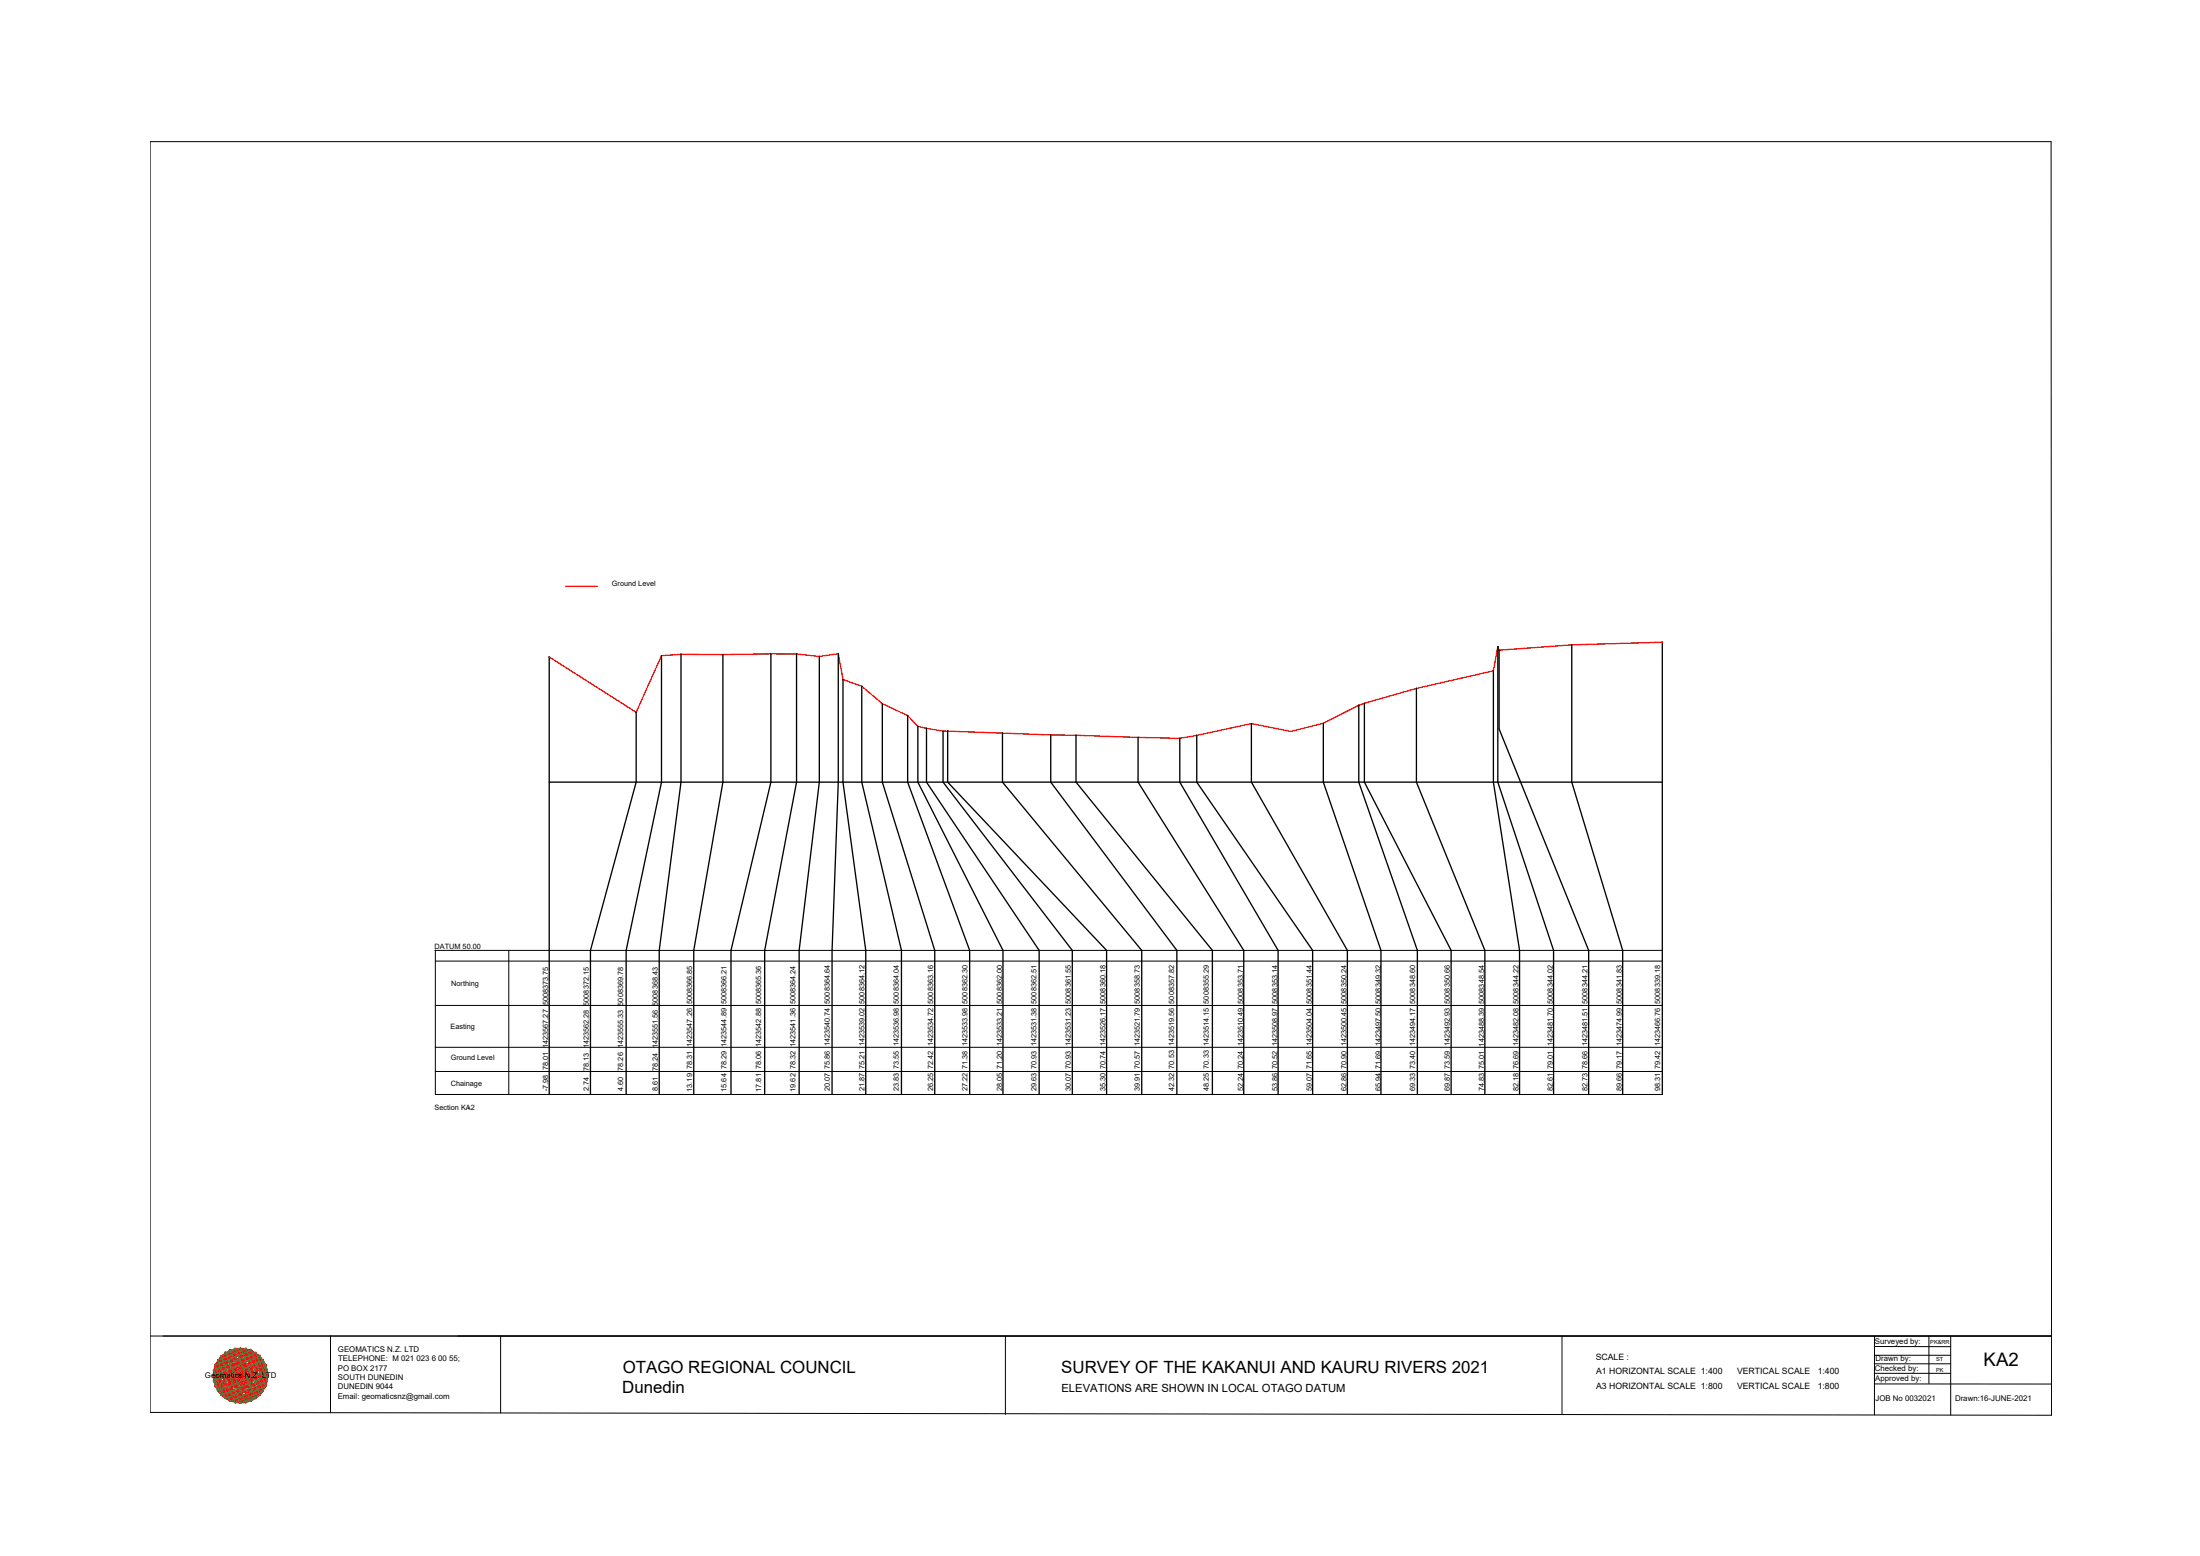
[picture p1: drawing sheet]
<svg xmlns="http://www.w3.org/2000/svg" width="420mm" height="297mm" viewBox="0 0 420 297" stroke-linecap="round" stroke-linejoin="round" font-family="sans-serif">
<!-- layer: 0 -->
<g fill="none" stroke="#000" stroke-width=".19">
<path d="M28.7 27h363l.1 243.2-363.1-.6zM104.9 125.4h.1M121.5 135.9v.1M126.3 125.1l.1 .1M126.4 125.1l-.1 .1M130 124.9h.1M130.1 124.9h-.1M138 124.9l.1 .1M138.1 124.9l-.1 .1M147.2 124.8h.1M152.1 124.8v.1M156.4 125.3h.1"/>
<path d="M156.5 125.3h-.1M160.1 124.8h.1M161 129.7h.1M164.5 131h.1M164.6 131h-.1M168.5 134.3v.1M173.3 136.6h.1M173.4 136.6h-.1M175.3 138.7h.1M176.9 139l.1 .1M177 139l-.1 .1M180.1 139.5v.1"/>
<path d="M181 139.6h.1M191.4 139.9l.1 .1M191.5 139.9l-.1 .1M239 138.1v.1M246.5 139.6l.1 .1M246.6 139.6l-.1 .1M252.7 138l.1 .1M252.8 138l-.1 .1M259.5 134.6v.1M260.6 134.2v.1M270.5 131.4h.1M285.2 128v.1"/>
<path d="M286 123.4l.1 .1M286.1 123.4l-.1 .1M286.3 124.1v.1M300.1 123.1h.1M300.2 123.1h-.1M317.4 122.6h.1M317.5 122.6h-.1M200.6 140.3h.1M200.7 140.3h-.1M205.5 140.3v.1M217.3 140.7l.1 .1M217.4 140.7l-.1 .1"/>
<path d="M225.3 140.9l.1 .1M225.4 140.9l-.1 .1M228.5 140.4h.1M228.6 140.4h-.1M83.1 181.4l.1 .1M83.1 181.4h234.4M83.1 181.4v27.5h234.4M83.1 199.9h234.4M83.1 191.9h234.4M83.1 183.5h234.4M83.2 181.4l-.1 .1M97.2 181.4v27.5"/>
<path d="M83.1 204.5h234.4M89.5 211.7h.1M28.7 255h363.1M63.1 255v14.7M95.6 255v14.7M192 255v15M298.3 255v15M358 257l14.5 .1M358 255v15.1M358 258.7h14.5M368.4 255v9.1M372.5 255.1v15"/>
<path d="M358 260.4h14.5M358 262.2h14.5M358 264.2h33.8"/>
<circle cx="104.9" cy="125.4" r=".02"/>
<circle cx="121.5" cy="136" r=".02"/>
<circle cx="126.3" cy="125.2" r=".02"/>
<circle cx="130.1" cy="124.9" r=".02"/>
<circle cx="138.1" cy="125" r=".02"/>
<circle cx="147.2" cy="124.8" r=".02"/>
<circle cx="152.1" cy="124.8" r=".02"/>
<circle cx="156.5" cy="125.3" r=".02"/>
<circle cx="160.1" cy="124.8" r=".02"/>
<circle cx="161" cy="129.7" r=".02"/>
<circle cx="164.6" cy="131" r=".02"/>
<circle cx="168.5" cy="134.3" r=".02"/>
<circle cx="173.3" cy="136.6" r=".02"/>
<circle cx="175.3" cy="138.7" r=".02"/>
<circle cx="176.9" cy="139" r=".02"/>
<circle cx="180.1" cy="139.6" r=".02"/>
<circle cx="181" cy="139.6" r=".02"/>
<circle cx="191.4" cy="139.9" r=".02"/>
<circle cx="239" cy="138.1" r=".02"/>
<circle cx="246.6" cy="139.6" r=".02"/>
<circle cx="252.7" cy="138.1" r=".02"/>
<circle cx="259.5" cy="134.6" r=".02"/>
<circle cx="260.6" cy="134.3" r=".02"/>
<circle cx="270.5" cy="131.4" r=".02"/>
<circle cx="285.2" cy="128.1" r=".02"/>
<circle cx="286.1" cy="123.4" r=".02"/>
<circle cx="286.3" cy="124.1" r=".02"/>
<circle cx="300.2" cy="123.1" r=".02"/>
<circle cx="317.5" cy="122.6" r=".02"/>
<circle cx="200.7" cy="140.3" r=".02"/>
<circle cx="205.5" cy="140.4" r=".02"/>
<circle cx="217.3" cy="140.8" r=".02"/>
<circle cx="225.3" cy="140.9" r=".02"/>
<circle cx="228.6" cy="140.4" r=".02"/>
<circle cx="83.1" cy="181.4" r=".02"/>
</g>
<g fill="none" stroke="#000" stroke-width=".25">
<path d="M104.9 125.4v83.5M121.5 136v13.3l-8.7 32.1v27.5M126.3 125.2v24.1l-6.7 32.1v27.5M130.1 124.9v24.4l-4.2 32.1v27.5M138.1 125v24.3l-5.6 32.1v27.5M147.2 124.8v24.5l-7.6 32.1v27.5M152.1 124.9v24.4l-6.1 32.1v27.5M156.5 125.3v24l-3.9 32.1v27.5M160.1 124.8v24.5l-1.2 32.1v27.5M161 129.7v19.6l4.3 32.1v27.5M164.6 131v18.3l7.6 32.1v27.5M168.5 134.3v15l10 32.1v27.5"/>
<path d="M173.3 136.6v12.7l11.9 32.1v27.5M175.3 138.7v10.6l16.2 32.1v27.5M176.9 139v10.3l21.6 32.1v27.5M180.1 139.6v9.7l24.7 32.1v27.5M181 139.6v9.7l30.3 32.1v27.5M191.5 140v9.3l26.5 32.1v27.5M239 138.1v11.2l18.3 32.1v27.5M252.7 138.1v11.2l11 32.1v27.5M259.5 134.6v14.7l11.2 32.1v27.5M260.6 134.3v15l16.5 32.1v27.5M270.5 131.4v17.9l13.1 32.1v27.5M285.2 128.1v21.2l5 32.1v27.5"/>
<path d="M286.1 123.4v25.9l10.6 32.1v27.5M286.3 124.1v15l17.1 42.3v27.5M300.2 123.1v26.2l9.7 32.1v27.5M317.5 122.6v86.3M104.9 149.3h212.6M200.7 140.3v9l24.1 32.1v27.5M205.5 140.4v8.9l26 32.1v27.5M217.3 140.8v8.5l20.2 32.1v27.5M225.3 140.9v8.4l18.8 32.1v27.5M228.6 140.4v8.9l22.1 32.1v27.5"/>
</g>
<!-- layer: geo -->
<g fill="none" stroke="#545454" stroke-width=".19">
<path d="M41.5 259.7h8.8v5.8h-8.7zM42.2 258.9h7.5v7.4h-7.5zM43 258.2v8.8h5.9v-8.8h-5.9M43 258.2h.1M43.9 257.7h4v9.8h-4zM45.9 257.3v10.6M50.3 259.7h.1M40.7 262.6h10.5M40.8 261.6h10.3v2h-10.3zM41.1 260.6h9.7v4h-9.7zM41.1 260.6h.1M47 267.8v-10.4l-2.1 .1v10.3h2.1"/>
<path d="M51.1 261.6h.1"/>
</g>
<g fill="none" stroke="#ff0" stroke-width=".19">
<path d="M41.5 259.7l1.5-1.5 7.3 7.3-1.4 1.5zM42.2 258.9l7.5 7.4M43.9 257.7l6.9 6.9-2.9 2.9-6.8-6.9zM47 257.4l4.1 4.2-6.2 6.2-4.1-4.2zM47.9 257.7l2.9 2.9-6.9 6.9-2.8-2.9zM49.7 258.8h.1M49.7 258.9l-7.5 7.4M40.8 262.6l5.1 5.2 5.3-5.2-5.3-5.3-5.2 5.3M40.8 261.6l4.1-4.2 6.2 6.2-4.1 4.2zM41.5 265.5l7.4-7.3 1.4 1.5-7.3 7.3zM42.2 266.3h.1M47 267.8h.1"/>
<path d="M49.7 266.3h.1"/>
</g>
<g fill="none" stroke="#00b85c" stroke-width=".19">
<path d="M42.2 258.9l3.7-1.6 3.8 9-3.8 1.6zM43.9 257.7l4 9.8M44.9 257.4l4 9.6-1.9 .8-4-9.6M44.9 257.4l-1.9 .8M47.9 257.7l-2 4.9M47.9 257.7l2.9 6.9M47.9 257.7l-6.8 2.9M48.9 258.2l-8.1 3.4 2.2 5.4 8.1-3.4-2.2-5.4M40.7 262.6l9-3.7 1.5 3.7-9 3.7zM40.8 263.6l9.5-3.9 .8 1.9-9.5 3.9zM41.1 260.6l4.8 2M41.1 260.6l2.8 6.9"/>
<path d="M44.9 267.8l-3.3-8.1 5.4-2.3 3.3 8.1-5.4 2.3M45.9 262.6l4.9 2M45.9 262.6l-4.8 2M45.9 262.6l-2 4.9M50.8 260.6l-4.9 2M50.8 264.6l-6.9 2.9"/>
</g>
<g fill="none" stroke="#f00" stroke-width=".19">
<path d="M41.5 259.7l8.8 5.8M41.5 259.7l1.5 7.3M41.5 259.7l-.7 3.9M41.6 259.7h.1M41.6 259.7l5.4 8.1M41.6 259.7l9.5 1.9M42.2 258.9h.1M42.2 258.9l1.7 8.6M42.2 258.9l5.7 8.6M42.2 258.9l-1.1 1.7M42.2 258.9l8.6 5.7M42.2 258.9l8.6 1.7"/>
<path d="M42.2 258.9l-1.1 5.7M43 258.2h.1M43 258.2l5.9 8.8M43 258.2l1.9 9.6M43 258.2l8.1 5.4M43 258.2l-2.2 3.4M43 258.2l7.3 1.5M43 258.2l-1.4 7.3M43.9 257.8h.1M43.9 257.7l2 10.2M43.9 257.7l5.8 8.6M43.9 257.7l-1.7 1.2"/>
<path d="M43.9 257.7l7.3 4.9M43.9 257.7l-3.2 4.9M43.9 257.7l5.8 1.2M43.9 257.7l-1.7 8.6M44.9 257.4h.1M44.9 257.4l1 5.2M44.9 257.4l-3.3 2.3M44.9 257.4l4 .8M44.9 257.4l-1.9 9.6M44.9 257.4l5.4 8.1M44.9 257.4l6.2 4.2M44.9 257.4l-4.1 6.2"/>
<path d="M45.9 257.4h.1M45.9 257.3l2 10.2M45.9 257.3l-2 10.2M45.9 257.3l-2 .4M45.9 257.3l4.9 7.3M45.9 257.3l-4.8 3.3M45.9 257.3l4.9 3.3M45.9 257.3l-4.8 7.3M45.9 257.3l2 .4M47 257.4h.1M47 257.4l-2.1 10.4M47 257.4l1.9 9.6"/>
<path d="M47 257.4l-4 .8M47 257.4l4.1 6.2M47 257.4l-6.2 4.2M47 257.4l3.3 2.3M47 257.4l-5.4 8.1M47.9 257.7h.1M47.9 257.7l1.8 8.6M47.9 257.7l-5.7 1.2M47.9 257.7l3.3 4.9M47.9 257.7l-7.2 4.9M47.9 257.7l1.8 1.2M47.9 257.7l-5.7 8.6"/>
<path d="M47.9 257.7l-2 10.2M48.9 258.2h.1M48.9 258.2l-5.9 8.8M48.9 258.2l1.4 7.3M48.9 258.2l-7.3 1.5M48.9 258.2l2.2 3.4M48.9 258.2l-8.1 5.4M48.9 258.2l-1.9 9.6M49.6 258.9h.1M49.7 258.9l1.1 5.7M49.7 258.9l-8.6 1.7M49.7 258.9l1.1 1.7"/>
<path d="M49.7 258.9l-8.6 5.7M49.7 258.9l-5.8 8.6M49.7 258.9l-1.8 8.6M50.3 259.7l-9.5 1.9M50.3 259.7l-1.4 7.3M50.3 259.7h.1M50.3 259.7l-4.4 2.9M50.3 259.7l.8 3.9M50.3 259.7l-5.4 8.1M40.7 262.6l.4 2M40.7 262.6l3.2 4.9M40.7 262.6l7.2 4.9"/>
<path d="M40.7 262.6l10.1 2M40.7 262.6h.1M40.8 263.6h.1M40.8 261.6h.1M40.8 261.6l5.1 1M40.8 261.6l.7 3.9M40.8 261.6l4.1 6.2M40.8 263.6l2.2 3.4M40.8 261.6l8.1 5.4M40.8 263.6l6.2 4.2M40.8 263.6l9.5 1.9M41.1 260.6l-.4 2"/>
<path d="M41.1 260.6h.1M41.1 260.6l1.1 5.7M41.1 260.6l4.8 7.3M41.1 264.6l1.1 1.7M41.1 264.6l4.8 3.3M41.1 260.6l8.6 5.7M41.1 260.6l10.1 2M41.1 264.6l8.6 1.7M41.1 264.7h.1M41.5 265.5l7.4 1.5M41.6 265.5h.1M41.6 265.5l3.3 2.3"/>
<path d="M42.2 266.3l1.7 1.2M42.2 266.3l5.7 1.2M42.2 266.3h.1M43 267h.1M43 267l4 .8M43.9 267.5l2 .4M44 267.5h.1M44.9 267.8h.1M45.9 262.6l1.1 5.2M45.9 262.6l5.2 1M45.9 262.6l-4.4 2.9M46 267.9h.1"/>
<path d="M47 267.8h.1M47.9 267.5l-2 .4M48 267.4h.1M48.9 267h.1M48.9 267l-4 .8M49.7 266.3l-5.8 1.2M49.7 266.3l-1.8 1.2M49.7 266.3h.1M50.3 265.5l-7.3 1.5M50.3 265.5h.1M50.3 265.5l-3.3 2.3M50.8 260.6h.1"/>
<path d="M50.8 264.6h.1M50.8 260.6l.4 2M50.8 260.6l-1.2 5.7M50.8 260.6l-10.1 2M50.8 264.6l-8.6 1.7M50.8 264.6l-4.9 3.3M50.8 260.6l-8.6 5.7M50.8 260.6l-4.9 7.3M50.8 264.6l-1.1 1.7M51.1 261.6h.1M51.1 263.6h.1M51.1 261.6l-10.3 2"/>
<path d="M51.1 263.6l-9.5 1.9M51.1 261.6l-8.1 5.4M51.1 263.6l-6.2 4.2M51.1 261.6l-4.1 6.2M51.1 263.6l-2.2 3.4M51.1 261.6l-.8 3.9M51.2 262.6h.1M51.2 262.6l-3.3 4.9M51.2 262.6l-.4 2M51.2 262.6l-10.1 2M51.2 262.6l-7.3 4.9"/>
</g>
<!-- layer: 0 -->
<path d="M108 111.9h6.1" fill="none" stroke="#f00" stroke-width=".19"/>
<path d="M317.5 122.6l-17.3 .5-13.9 1-.2-.7-.9 4.7-14.7 3.3-9.9 2.9-1.1 .3-6.8 3.5-6.1 1.5-7.6-1.5-10.4 2.3-3.3 .5-24.6-.6-20.6-.7-4.8-.9-2-2.1-4.8-2.3-3.9-3.3-3.6-1.3-.9-4.9-3.6 .5-4.4-.4-4.9-.1-17.1 .1-3.8 .3-4.8 10.8-16.6-10.6" fill="none" stroke="#f00" stroke-width=".25"/>
<text font-size="3.6" x="378.8" y="260.8">KA2</text>
<g font-size="3.2">
<text x="118.9" y="262.1">OTAGO REGIONAL COUNCIL</text>
<text x="202.7" y="262.1">SURVEY OF THE KAKANUI AND KAURU RIVERS 2021</text>
<text x="118.8" y="266">Dunedin</text>
</g>
<text font-size="2.1" x="202.7" y="265.8">ELEVATIONS ARE SHOWN IN LOCAL OTAGO DATUM</text>
<g font-size="1.7">
<text x="304.8" y="259.6">SCALE :</text>
<text x="304.8" y="262.4">A1 HORIZONTAL SCALE 1:400</text>
<text x="331.7" y="262.4">VERTICAL SCALE</text>
<text x="347.1" y="262.4">1:400</text>
<text x="304.8" y="265.1">A3 HORIZONTAL SCALE 1:800</text>
<text x="331.7" y="265.1">VERTICAL SCALE</text>
<text x="347.1" y="265.1">1:800</text>
</g>
<g font-size="1.5">
<text x="358.1" y="256.5">Surveyed by:</text>
<text x="39.1" y="263.1">Geomatics N.Z. LTD</text>
<text x="64.5" y="261.6">PO BOX 2177</text>
<text x="64.5" y="258">GEOMATICS N.Z. LTD</text>
<text x="64.5" y="263.5">SOUTH DUNEDIN</text>
<text x="64.6" y="259.8">TELEPHONE: M 021 023 6 00 55;</text>
<text x="358.1" y="261.7">Checked by:</text>
<text x="358.1" y="263.7">Approved by:</text>
<text x="358.2" y="259.9">Drawn by:</text>
<text x="64.5" y="267.1">Email: geomaticsnz@gmail.com</text>
<text x="64.5" y="265.3">DUNEDIN 9044</text>
<text x="358.2" y="267.5">JOB No 0032021</text>
<text x="373.4" y="267.5">Drawn:16-JUNE-2021</text>
</g>
<g font-size="1.4">
<text x="116.9" y="112">Ground Level</text>
<text x="83" y="181.1">DATUM 50.00</text>
<text x="86.2" y="188.3">Northing</text>
<text x="86.1" y="196.5">Easting</text>
<text x="86.1" y="202.4">Ground Level</text>
<text x="86.1" y="207.3">Chainage</text>
<text x="104.7" y="208.3" transform="rotate(-90 104.7 208.3)">-7.98 78.01 1423567.27 5008373.75</text>
<text x="112.5" y="208.3" transform="rotate(-90 112.5 208.3)">2.74</text>
<text x="112.5" y="204.4" transform="rotate(-90 112.5 204.4)">78.13 1423562.28 5008372.15</text>
<text x="119" y="208.3" transform="rotate(-90 119 208.3)">4.60</text>
<text x="119" y="204.4" transform="rotate(-90 119 204.4)">78.26 1423555.33 5008369.78</text>
<text x="125.6" y="208.3" transform="rotate(-90 125.6 208.3)">8.61</text>
<text x="125.6" y="204.4" transform="rotate(-90 125.6 204.4)">78.24 1423551.56 5008368.43</text>
<text x="132.2" y="208.4" transform="rotate(-90 132.2 208.4)">13.19 78.31 1423547.26 5008366.85</text>
<text x="138.8" y="208.4" transform="rotate(-90 138.8 208.4)">15.64 78.29 1423544.89 5008366.21</text>
<text x="145.4" y="208.4" transform="rotate(-90 145.4 208.4)">17.81 78.06 1423542.88 5008365.36</text>
<text x="151.9" y="208.4" transform="rotate(-90 151.9 208.4)">19.62 78.32 1423541.36 5008364.24</text>
<text x="158.5" y="208.3" transform="rotate(-90 158.5 208.3)">20.07 75.86 1423540.74 5008364.64</text>
<text x="165.1" y="208.3" transform="rotate(-90 165.1 208.3)">21.87 75.21 1423539.02 5008364.12</text>
<text x="171.7" y="208.3" transform="rotate(-90 171.7 208.3)">23.83 73.55 1423536.98 5008364.04</text>
<text x="178.2" y="208.3" transform="rotate(-90 178.2 208.3)">26.25 72.42 1423534.72 5008363.16</text>
<text x="184.8" y="208.3" transform="rotate(-90 184.8 208.3)">27.22 71.38 1423533.98 5008362.30</text>
<text x="191.4" y="208.3" transform="rotate(-90 191.4 208.3)">28.05 71.20 1423533.21 5008362.00</text>
<text x="198" y="208.3" transform="rotate(-90 198 208.3)">29.63 70.93 1423531.38 5008362.51</text>
<text x="204.5" y="208.3" transform="rotate(-90 204.5 208.3)">30.07 70.93 1423531.23 5008361.55</text>
<text x="211.1" y="208.3" transform="rotate(-90 211.1 208.3)">35.30 70.74 1423526.17 5008360.18</text>
<text x="217.7" y="208.3" transform="rotate(-90 217.7 208.3)">39.91 70.57 1423521.79 5008358.73</text>
<text x="224.3" y="208.3" transform="rotate(-90 224.3 208.3)">42.32 70.53 1423519.56 5008357.82</text>
<text x="230.8" y="208.3" transform="rotate(-90 230.8 208.3)">48.25 70.33 1423514.15 5008355.29</text>
<text x="237.4" y="208.3" transform="rotate(-90 237.4 208.3)">52.24 70.24 1423510.49 5008353.71</text>
<text x="244" y="208.3" transform="rotate(-90 244 208.3)">53.86 70.52 1423508.97 5008353.14</text>
<text x="250.6" y="208.3" transform="rotate(-90 250.6 208.3)">59.07 71.65 1423504.04 5008351.44</text>
<text x="257.1" y="208.3" transform="rotate(-90 257.1 208.3)">62.86 70.90 1423500.45 5008350.24</text>
<text x="263.7" y="208.3" transform="rotate(-90 263.7 208.3)">65.94 71.69 1423497.50 5008349.32</text>
<text x="270.3" y="208.3" transform="rotate(-90 270.3 208.3)">69.33 73.40 1423494.17 5008348.60</text>
<text x="276.9" y="208.3" transform="rotate(-90 276.9 208.3)">69.87 73.59 1423492.93 5008350.66</text>
<text x="283.4" y="208.3" transform="rotate(-90 283.4 208.3)">74.83 75.01 1423488.39 5008348.54</text>
<text x="290" y="208.3" transform="rotate(-90 290 208.3)">82.18 76.69 1423482.08 5008344.22</text>
<text x="296.6" y="208.3" transform="rotate(-90 296.6 208.3)">82.61 79.01 1423481.70 5008344.02</text>
<text x="303.2" y="208.3" transform="rotate(-90 303.2 208.3)">82.73 78.66 1423481.51 5008344.21</text>
<text x="309.7" y="208.3" transform="rotate(-90 309.7 208.3)">89.66 79.17 1423474.99 5008341.83</text>
<text x="317" y="208.3" transform="rotate(-90 317 208.3)">98.31 79.42 1423466.76 5008339.18</text>
<text x="83" y="211.8">Section KA2</text>
</g>
<g font-size="1.1">
<text x="368.6" y="256.6">PK&amp;RR</text>
<text x="369.7" y="259.9">ST</text>
<text x="369.8" y="261.9">PK</text>
</g>
</svg>
